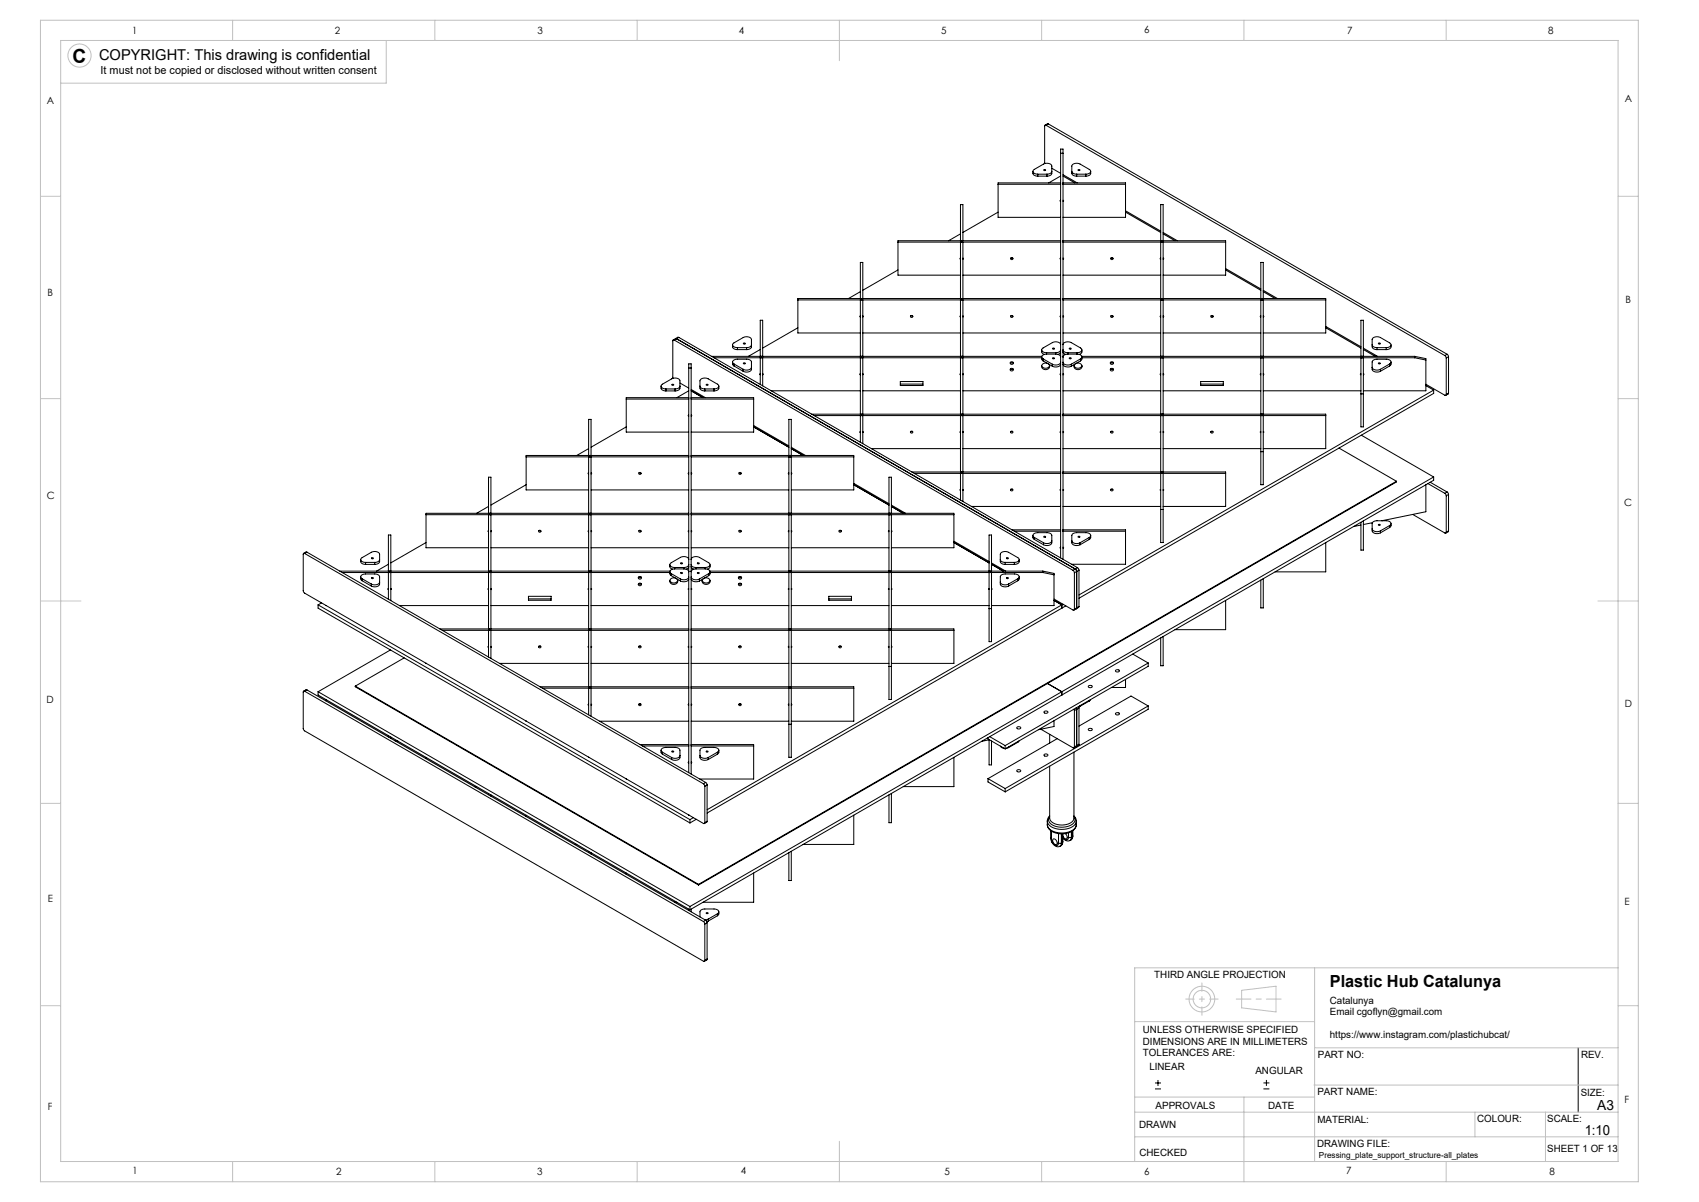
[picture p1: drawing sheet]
<svg xmlns="http://www.w3.org/2000/svg" width="420mm" height="297mm" viewBox="0 0 420 297" stroke-linecap="round" stroke-linejoin="round" font-family="sans-serif">
<g fill="none" stroke="#000" stroke-width=".25">
<path d="M258.6 31l-.3-.1-.1 .3 .1 9.2M258.6 31l98.6 56.9M259.2 30.6l-.9 .3M259.2 30.6l-.6 .4M259.2 30.6l98.5 56.9M262.2 37.9h.6M222 59.8h40.2M237.4 59.5v-8.9h.6v8.9M237.4 59.8v14M237.4 57.8l-2.9 1.7M238 59.8v14M246.7 45.5h15.5"/>
<path d="M246.7 52.4l-8.7 5M255.3 42.3v.5a1.01 1.01 0 0 0 1.2 .7M256.5 43a.83 .83 0 0 1-1.1-.9l3.1-1.7a1.2 1.2 0 0 1 1.5 .6v1.8a1.02 1.02 0 0 1-1.2 .7M256.5 43h2.3M256.5 43v.5M256.5 43.5h2.3M258 42h.5l-.3 .2zM258.8 43v.5M260 42.3a1.02 1.02 0 0 1-1.2 .7M260 41.6l2.2 1.2M262.2 49.5l-.2 .1 .2 .1M262.2 45.2h-15.5v8.5h15.5"/>
<path d="M262.2 59.5h-40.2v8.5h15.4M262.2 43.5l-3 1.7M262.8 49.5l.1 .1-.1 .1M262.8 59.5h40.2v8.5h-15.5M262.8 45.2h15.4v8.5h-15.4M262.8 45.5h15.4M262.8 59.8h40.2M262.8 43.2l3.5 2M262.8 43.5l2.9 1.7M265 42.3a1.02 1.02 0 0 0 1.2 .7M266.2 43v.5M266.2 43h2.2"/>
<path d="M266.2 43.5h2.2M266.5 42h.5l-.3 .2zM268.4 43a.83 .83 0 0 0 1.1-.9l-3.1-1.7a1.2 1.2 0 0 0-1.4 .6v1.8a1.02 1.02 0 0 0 1.2 .7M268.4 43v.5M269.6 42.3v.5a1.01 1.01 0 0 1-1.2 .7M278.2 52.1l8.7 5M278.2 52.4l8.7 5M286.9 59.5v-8.9h.6v8.9M286.9 59.8v14M287.5 59.8v14M287.5 57.5l3.5 2M287.5 57.8l3 1.7"/>
<path d="M197.2 74.1h65M212.7 78.1l-.2 .1 .2 .1M212.7 73.8v-9h.6v9M212.7 74.1v14M212.7 72.1l-2.9 1.7M213.3 78.1l.1 .1-.1 .1M213.3 74.1v14M222 66.7l-8.7 5M225.1 78h.5M237.4 78.1l-.1 .1 .1 .1M237.4 63.8l-.1 .1 .1 .1M237.4 74.1v14"/>
<path d="M238 78.1l.2 .1-.2 .1M238 63.8l.2 .1-.2 .1M238 68h24.2M238 74.1v14M249.9 78h.4M249.9 63.7h.4M262.2 78.1l-.2 .1 .2 .1M262.2 63.8l-.2 .1 .2 .1M262.2 73.8h-65v8.5h15.5M262.8 78.1l.1 .1-.1 .1M262.8 63.8l.1 .1-.1 .1M262.8 73.8h64.9v8.5h-15.4"/>
<path d="M262.8 74.1h64.9M262.8 68h24.1M274.6 78h.5M274.6 63.7h.5M286.9 78.1l-.1 .1 .1 .1M286.9 63.8l-.1 .1 .1 .1M286.9 74.1v14M287.5 78.1l.2 .1-.2 .1M287.5 63.8l.2 .1-.2 .1M287.5 74.1v14M299.4 78h.4M303 66.4l8.7 5"/>
<path d="M303 66.7l8.7 5M311.7 78.1l-.2 .1 .2 .1M311.7 73.8v-9h.6v9M311.7 74.1v14M312.3 78.1l.1 .1-.1 .1M312.3 74.1v14M312.3 71.7l3.5 2.1M312.3 72.1l2.9 1.7M154.8 98.6h15.5M163.4 95.4v.5a1.01 1.01 0 0 0 1.2 .7M164.6 96.1a.83 .83 0 0 1-1.1-1l3.1-1.7a1.2 1.2 0 0 1 1.5 .7v1.8a1.02 1.02 0 0 1-1.2 .7M164.6 96.1h2.3"/>
<path d="M164.6 96.6h2.3M164.6 96.1v.5M166.1 95l.5 .1-.3 .1zM166.7 84h-.3l-.1 .2 .1 9.3M166.7 84l98.5 56.9M166.9 96.1v.5M167 83.7l98.8 56.9M167 83.7l-.6 .3M167.8 83.4l-.8 .3M167.8 83.4l-1.1 .6M167.8 83.4l98.6 56.9M168.1 95.4a1.02 1.02 0 0 1-1.2 .7"/>
<path d="M168.1 94.6l2.2 1.3M170.3 98.3h-15.5v8.5h15.5M170.3 90.9h.6M170.3 96.6l-3 1.7M170.9 98.6h15.4M170.9 98.3h15.4v8.5h-15.4M170.9 96.2l3.5 2.1M170.9 96.6l2.9 1.7M173 95.4a1.02 1.02 0 0 0 1.2 .7M174.2 96.1v.5M174.2 96.1h2.3M174.2 96.6h2.3"/>
<path d="M174.6 95l.4 .1-.3 .1zM175.9 88.1h81.6M176.5 96.1a.83 .83 0 0 0 1.1-1l-3.1-1.7a1.2 1.2 0 0 0-1.5 .7v1.8a1.02 1.02 0 0 0 1.2 .7M176.5 96.1v.5M176.5 88.4h81M177.7 95.4v.5a1.01 1.01 0 0 1-1.2 .7M181.1 85.2v.5a1.01 1.01 0 0 0 1.2 .7M181.1 89.4v.7l.3 .3M181.4 89.9a.61 .61 0 0 1-.3-.7 .61 .61 0 0 1 .8-.4h2.7a1.1 1.1 0 0 1 1.2 .6v1.8a1.4 1.4 0 0 1-2.1 .5M181.4 89.9l2.3 1.3M181.4 89.9v.5M181.4 90.4l2.3 1.3"/>
<path d="M182.3 85.9a.83 .83 0 0 1-1.1-1l3.1-1.7a1.2 1.2 0 0 1 1.5 .7v1.8a1.02 1.02 0 0 1-1.2 .7M182.3 85.9h2.3M182.3 85.9v.5M182.3 86.4h2.3M183.7 91.2v.5M183.8 84.8l.4 .1-.3 .1zM183.8 89.7l.4 .1-.2 .1zM184.6 85.9v.5M185.8 85.2a1.02 1.02 0 0 1-1.2 .7M185.8 90.8a1.4 1.4 0 0 1-2.1 .4M187.9 92.4l-.1 .1 .1 .1M187.9 88.1v-9h.6v9"/>
<path d="M187.9 88.4v6.6M187.9 86.4l-2.9 1.7M188.5 92.4l.2 .1-.2 .1M188.5 88.4v6.9M190.7 96.6h22M197.2 81l-8.7 5M212.7 92.4l-.2 .1 .2 .1M212.7 88.4v13.9M213.3 92.4l.1 .1-.1 .1M213.3 82.3h24.1M213.3 96.6h24.1M213.3 88.4v13.9"/>
<path d="M222.6 94.3h5.6v1h-5.6zM222.6 94.9h5.6M237.4 92.4l-.1 .1 .1 .1M237.4 88.4v13.9M238 92.4l.2 .1-.2 .1M238 82.3h24.2M238 96.6h24.2M238 88.4v13.9M249.8 89.5l.3 .2 .3-.2M249.8 91.2l.3 .1 .3-.1M257.5 90.3a1.06 1.06 0 0 0 1 .7 1.06 1.06 0 0 0 1-.7M257.5 88.2l.1 .6 .3 .4"/>
<path d="M257.5 86.5l.1 .7 .6 .4M257.9 88.7l2.2 1.3M257.9 88.7v.5M257.9 89.2l2.2 1.3M258.7 87.5a.83 .83 0 0 0-1.1 1l.3 .2M258.7 87.2h2.3M258.7 87.5h2.3M258.7 87.2v.3M259 89.8a.87 .87 0 0 0-1.4 .3 .87 .87 0 0 0 .7 1.2 .83 .83 0 0 0 1-.3 .83 .83 0 0 0-.2-1.1M260.1 90v.5M260.2 88.5h.5l-.3 .2zM260.2 86.1h.5l-.3 .2z"/>
<path d="M261 87.5a1.1 1.1 0 0 1 1.2 .7M261 87.2v.3M262.2 88.1h.1M262.2 92.4l-.2 .1 .2 .1M262.2 90a1.4 1.4 0 0 1-2.1 .5M262.2 89.5a1.4 1.4 0 0 1-2.1 .5M262.2 85.2a1.4 1.4 0 0 0-2.1-.5l-2.2 1.3a.61 .61 0 0 0-.3 .7 .61 .61 0 0 0 .7 .4l.4 .1M262.2 86.5a1.02 1.02 0 0 1-1.2 .7M262.2 87l-.2 .3-.5 .3M262.8 92.4l.1 .1-.1 .1M262.8 85.2a1.4 1.4 0 0 1 2-.5l2.3 1.3a.61 .61 0 0 1 .3 .7 .61 .61 0 0 1-.7 .4l-.5 .1M262.8 86.5a1.02 1.02 0 0 0 1.2 .7"/>
<path d="M262.8 87l.1 .3 .6 .3M262.8 89.5a1.4 1.4 0 0 0 2 .5M262.8 90a1.4 1.4 0 0 0 2 .5M262.8 82.3h24.1M262.8 96.6h24.1M262.8 88.1h.1M264 87.5a1.1 1.1 0 0 0-1.2 .7M264 87.2h2.2M264 87.5h2.2M264 87.2v.3M264.3 86.1h.5l-.2 .2zM264.3 88.5h.5l-.2 .2z"/>
<path d="M264.8 90v.5M265.5 90.3a1.06 1.06 0 0 0 1 .7 1.06 1.06 0 0 0 1-.7M266 89.8a.86 .86 0 0 1 1.3 .2 .86 .86 0 0 1-.4 1.3 .87 .87 0 0 1-1.2-.2 .87 .87 0 0 1 .1-1.2M266.2 87.5a.83 .83 0 0 1 1.1 1l-.2 .2M266.2 87.2v.3M267.1 88.7l-2.3 1.3M267.1 88.7v.5M267.1 89.2l-2.3 1.3M267.4 88.1h82.3M267.4 86.5v.7l-.6 .4M267.4 88.2v.6l-.3 .4M267.4 88.4h82.3"/>
<path d="M274.5 89.5l.4 .2 .3-.2M274.5 91.2l.4 .1 .3-.1M286.9 92.4l-.1 .1 .1 .1M286.9 88.4v13.9M287.5 92.4l.2 .1-.2 .1M287.5 82.3h24.2M287.5 96.6h24.2M287.5 88.4v13.9M296.8 94.3h5.6v1h-5.6zM296.8 94.9h5.6M311.7 92.4l-.2 .1 .2 .1M311.7 88.4v13.9"/>
<path d="M312.3 92.4l.1 .1-.1 .1M312.3 96.6h24.1M312.3 88.4v13.9M327.7 80.7l8.7 5M327.7 81l8.7 5M336.4 92.4l-.1 .1 .1 .1M336.4 88.1v-9h.6v9M336.4 88.4v17.1h.6v-17.1M336.4 97.3h.6M337 92.4l.2 .1-.2 .1M337 86l3.5 2.1M337 86.4l3 1.7"/>
<path d="M339.2 90.8a1.4 1.4 0 0 0 2.1 .4M339.2 85.2a1.02 1.02 0 0 0 1.2 .7M340.4 85.9h2.3M340.4 86.4h2.3M340.4 85.9v.5M340.7 89.7l.5 .1-.2 .1zM340.7 84.8l.5 .1-.3 .1zM341.3 91.2v.5M342.7 85.9a.83 .83 0 0 0 1.1-1l-3.1-1.7a1.2 1.2 0 0 0-1.5 .7v1.8a1.02 1.02 0 0 0 1.2 .7M342.7 85.9v.5M343.5 89.9a.61 .61 0 0 0 .3-.7 .61 .61 0 0 0-.7-.4h-2.7a1.1 1.1 0 0 0-1.2 .6v1.8a1.4 1.4 0 0 0 2.1 .5M343.5 89.9v.5"/>
<path d="M343.5 89.9l-2.2 1.3M343.5 90.4l-2.2 1.3M343.9 89.4l-.1 .7-.3 .3M343.9 85.2v.5a1.01 1.01 0 0 1-1.2 .7M349.7 88.4l2.8 .6M349.7 88.1l2.8 .5v8h-15.5M349.7 88.1v.3M352.5 95l4.7 2.7h.2l.1-.2M352.5 95.3l1.9 1.1M354.4 96.4v.8l-87.7 50.6M354.4 96.4l-87.7 50.6M357.2 87.9l.3 .6"/>
<path d="M357.5 88.5v9M357.7 87.5l.4 .6M357.7 87.5l-.5 .4M358.1 97.1l-.7 .6M358.1 88.1v9M358.1 88.1l-.6 .4M358.1 97.1l-.6 .4M130.1 112.9h40.2M130.1 119.8l-8.7 5M145.5 116.9l-.1 .1 .1 .1M145.5 112.5v-8.9h.6v8.9M145.5 112.9v13.9"/>
<path d="M145.5 110.9l-2.9 1.6M146.1 116.9l.2 .1-.2 .1M146.1 112.9v13.9M154.8 105.5l-8.7 5M158 116.8h.4M170.3 116.9l-.2 .1 .2 .1M170.3 102.6l-.2 .1 .2 .1M170.3 112.5h-40.2v8.6h15.4M170.9 116.9l.1 .1-.1 .1M170.9 102.6l.1 .1-.1 .1M170.9 112.9h40.2M170.9 112.5h40.2v8.6h-15.5"/>
<path d="M182.7 116.8h.4M186.3 105.2l8.7 5M186.3 105.5l8.7 5M195 116.9l-.1 .1 .1 .1M195 112.5v-8.9h.6v8.9M195 112.9v13.9M195.6 116.9l.2 .1-.2 .1M195.6 112.9v13.9M195.6 110.5l3.5 2M195.6 110.9l2.9 1.6M200.7 102.3h61.5M201.3 102.7h60.9"/>
<path d="M211.1 119.4l8.7 5.1M211.1 119.8l8.7 5M212.7 106.6l-.2 .2 .2 .1M212.7 102.7v6.6M213.3 106.6l.1 .2-.1 .1M213.3 102.7v6.9M215.4 110.9h22M225.1 106.6h.5M225.4 116.6h36.8M226 117h36.2M237.4 106.6l-.1 .2 .1 .1M237.4 102.7v13.9"/>
<path d="M237.4 117v6.6M238 106.6l.2 .2-.2 .1M238 110.9h24.2M238 102.7v13.9M238 117v6.9M249.9 106.6h.4M262.2 106.6l-.2 .2 .2 .1M262.8 106.6l.1 .2-.1 .1M262.8 102.7h64.9M262.8 102.3h64.9v8.6h-15.4M262.8 110.9h24.1M262.8 117h40.2"/>
<path d="M262.8 116.6h40.2v8.5h-15.5M274.6 106.6h.5M286.9 106.6l-.1 .2 .1 .1M286.9 117v17.1h.6v-17.1M286.9 102.7v13.9M287.5 106.6l.2 .2-.2 .1M287.5 110.9h24.2M287.5 102.7v13.9M299.4 106.6h.4M311.7 106.6l-.2 .2 .2 .1M311.7 102.7v17.1h.6v-17.1M311.7 111.6h.6"/>
<path d="M312.3 106.6l.1 .2-.1 .1M331 110.7l14.2 8.2M336.5 107.5l17.9 10.4M345.2 118.9l-172.5 99.6M345.2 118.9v.2l-172.5 99.6M352.5 119.8v6.6l-10.9 2.3M353 119.5l4.2 2.4M353.6 119.2l4.1 2.4M354.4 117.9l-91.9 53M354.4 117.9v.8l-91.9 53M75.3 136.8l-.2-.1-.1 .3v8.9l.3 .7 98.6 56.9h.2l.1-.2M75.3 136.8l98.6 56.9"/>
<path d="M75.9 136.4l-.8 .3M75.9 136.4l-.6 .4M75.9 136.4l98.5 56.9M89.2 138.3v.5a1.01 1.01 0 0 0 1.2 .7M90.4 139a.83 .83 0 0 1-1.1-1l3.1-1.7a1.2 1.2 0 0 1 1.4 .7v1.8a1.02 1.02 0 0 1-1.2 .7M90.4 139h2.2M90.4 139v.5M90.4 139.5h2.2M91.8 137.9h.5l-.2 .2zM92.6 139v.5M93.8 138.3a1.02 1.02 0 0 1-1.2 .7M96 139.4l-2.9 1.7"/>
<path d="M105.3 127.2h65M105.3 134.1l-8.7 5M120.8 131.1l-.2 .2 .2 .1M120.8 126.8v-8.9h.6v8.9M120.8 127.2v13.9M120.8 125.1l-3 1.7M121.4 131.1l.1 .1-.1 .2M121.4 135.3h24.1M121.4 127.2v13.9M133.2 131.1h.4M145.5 131.1l-.1 .2 .1 .1M145.5 127.2v13.9"/>
<path d="M146.1 131.1l.2 .1-.2 .2M146.1 135.3h24.2M146.1 121.1h24.2M146.1 127.2v13.9M158 131.1h.4M165.6 139.5v.7l.7 .4M168.3 139.1l.4 .1-.2 .1zM170.3 131.1l-.2 .2 .2 .1M170.3 138.2a1.4 1.4 0 0 0-2.1-.5l-2.3 1.3a.61 .61 0 0 0-.3 .8 .61 .61 0 0 0 .8 .4h.4M170.3 139.5a1.02 1.02 0 0 1-1.2 .7M170.3 126.8h-65v8.5h15.5M170.9 131.1l.1 .2-.1 .1"/>
<path d="M170.9 138.2a1.4 1.4 0 0 1 2-.5l2.3 1.3a.61 .61 0 0 1 .3 .8 .61 .61 0 0 1-.7 .4h-.5M170.9 139.5a1.02 1.02 0 0 0 1.2 .7M170.9 127.2h64.9M170.9 126.8h64.9v8.5h-15.4M170.9 135.3h24.1M170.9 121.1h24.1M172.4 139.1l.5 .1-.4 .1zM175.5 139.5v.7l-.6 .4M182.7 131.1h.4M195 131.1l-.1 .1 .1 .2M195 127.2v13.9M195.6 131.1l.2 .1-.2 .2"/>
<path d="M195.6 135.3h24.2M195.6 127.2v13.9M207.5 131.1h.4M219.8 131.1l-.2 .1 .2 .2M219.8 126.8v-8.9h.6v8.9M219.8 127.2v13.9M220.4 131.1l.1 .1-.1 .2M220.4 127.2v13.9M220.4 124.8l3.5 2M220.4 125.1l2.9 1.7M235.8 133.7l8.7 5.1M235.8 134.1l8.7 5"/>
<path d="M237.4 120.9l-.1 .2 .1 .1M238 120.9l.2 .2-.2 .1M240.2 125.1h22M245.1 139.1l3.5 2M245.1 139.4l2.9 1.7M247.3 138.3a1.02 1.02 0 0 0 1.2 .7M248.5 139v.5M248.5 139h2.2M248.5 139.5h2.2M248.8 137.9h.5l-.3 .2zM249.9 120.9h.4M250.2 130.9h12"/>
<path d="M250.7 139a.83 .83 0 0 0 1.1-1l-3-1.7a1.2 1.2 0 0 0-1.5 .7v1.8a1.02 1.02 0 0 0 1.2 .7M250.7 139v.5M250.8 131.3h11.4M251.9 138.3v.5a1.01 1.01 0 0 1-1.2 .7M255.3 132.3l.1 .7 .3 .3M255.7 132.8a.61 .61 0 0 1-.3-.8 .61 .61 0 0 1 .7-.3l2.7-.1a1.1 1.1 0 0 1 1.2 .7v1.8a1.4 1.4 0 0 1-2 .5M255.7 132.8l2.3 1.3M255.7 132.8v.5M255.7 133.3l2.3 1.3M258 134.1v.5M258 132.6h.5l-.3 .2zM260 133.6a1.4 1.4 0 0 1-2 .5"/>
<path d="M262.2 120.9l-.2 .2 .2 .1M262.2 135.2l-.2 .1 .2 .2M262.2 137.9v-101.1h.6v101.4M262.8 120.9l.1 .2-.1 .1M262.8 135.2l.1 .1-.1 .2M262.8 125.1h24.1M262.8 131.3h15.4M262.8 130.9h15.4v8.5h-13.3M265 133.6a1.4 1.4 0 0 0 2 .5M266.5 132.6h.5l-.3 .2zM267 134.1v.5M269.3 132.8a.61 .61 0 0 0 .3-.8 .61 .61 0 0 0-.8-.3l-2.6-.1a1.1 1.1 0 0 0-1.2 .7v1.8a1.4 1.4 0 0 0 2 .5"/>
<path d="M269.3 132.8l-2.3 1.3M269.3 132.8v.5M269.3 133.3l-2.3 1.3M269.6 132.3v.7l-.3 .3M274.6 120.9h.5M286.9 120.9l-.1 .1 .1 .2M286.9 125.9h.6M287.5 120.9l.2 .2-.2 .1M327.7 134.1v7.2h-12.5M336.4 129.7l-1.8 .4M337 128.7v7.2h-.6v-6.9M339.2 130.7a1.4 1.4 0 0 0 2.1 .5"/>
<path d="M339.3 129.2l-2.3 .4M341.3 131.2v.5M343.5 129.9a.61 .61 0 0 0 .3-.8 .61 .61 0 0 0-.7-.4h-2.7a1.1 1.1 0 0 0-1.2 .7v1.8a1.4 1.4 0 0 0 2.1 .5M343.5 129.9l-2.2 1.3M343.5 129.9v.4M343.5 130.3l-2.2 1.4M343.9 129.4l-.1 .6-.3 .3M349.2 127.1l8 4.6h.2l.1-.2M357.2 121.9l.3 .6M357.5 122.5v9M357.7 121.6l.4 .6M357.7 121.6l-.5 .3"/>
<path d="M358.1 131.2l-.7 .5M358.1 122.2l-.6 .3M358.1 131.2l-.6 .3M358.1 122.2v9M78.6 149.5v.8l92 53M78.6 149.5l92 53M79.5 149l-.9 .5M80.6 149.6h.1M84 141.1h81.6M84.6 141.5h81M89.2 142.5v.7l.3 .3M89.5 143a.61 .61 0 0 1-.3-.8 .61 .61 0 0 1 .7-.3l2.7-.1a1.1 1.1 0 0 1 1.2 .7v1.8a1.4 1.4 0 0 1-2 .5"/>
<path d="M89.5 143l2.3 1.3M89.5 143v.5M89.5 143.5l2.3 1.3M91.8 144.3v.5M91.8 142.8h.5l-.2 .2zM93.8 143.8a1.4 1.4 0 0 1-2 .5M96 145.4l-.1 .1 .1 .2M96 141.1v-8.9h.6v8.9M96 141.5v6.6M96 158.5h.1M96.6 145.4l.2 .1-.2 .2M96.6 141.5v6.9"/>
<path d="M98.7 149.6h22.1M108.7 155.4h61.6M109.3 155.8h61M120.8 159.7l-.2 .1 .2 .2M120.8 145.4l-.2 .1 .2 .2M120.8 141.5v13.9M120.8 155.8v6.5M121.4 159.7l.1 .1-.1 .2M121.4 145.4l.1 .1-.1 .2M121.4 149.6h24.1M121.4 141.5v13.9M121.4 155.8v6.9"/>
<path d="M130.6 147.3h5.6v1h-5.6zM130.6 148h5.6M133.2 159.7h.4M145.5 159.7l-.1 .1 .1 .2M145.5 145.4l-.1 .1 .1 .2M145.5 141.5v13.9M145.5 155.8v13.9M146.1 159.7l.2 .1-.2 .2M146.1 145.4l.2 .1-.2 .2M146.1 149.6h24.2M146.1 141.5v13.9M146.1 155.8v13.9"/>
<path d="M157.8 142.6l.4 .2 .3-.2M157.8 144.2l.4 .2 .3-.2M158 159.7h.4M165.6 143.4a1.06 1.06 0 0 0 1 .7 1.06 1.06 0 0 0 .9-.7M165.6 141.3v.6l.3 .3M165.9 141.7l2.3 1.4M165.9 141.7v.5M165.9 142.2l2.3 1.3M166.8 140.6a.83 .83 0 0 0-1.1 .9l.2 .2M166.8 140.6h2.3M166.8 140.2h2.3M166.8 140.2v.4"/>
<path d="M167 142.9a.86 .86 0 0 0-1.2 .2 .86 .86 0 0 0 .3 1.2 .87 .87 0 0 0 1.2-.2 .87 .87 0 0 0-.1-1.1M168.2 143.1v.4M168.3 141.5l.4 .1-.2 .1zM169.1 140.6a1.1 1.1 0 0 1 1.2 .7M169.1 140.2v.4M170.2 141.1h.1M170.3 159.7l-.2 .2 .2 .1M170.3 145.4l-.2 .1 .2 .2M170.3 142.6a1.4 1.4 0 0 1-2.1 .5M170.3 143.1a1.4 1.4 0 0 1-2.1 .4M170.3 140l-.2 .4-.5 .2M170.9 159.7l.1 .2-.1 .1"/>
<path d="M170.9 145.4l.1 .2-.1 .1M170.9 140l.1 .4 .5 .2M170.9 142.6a1.4 1.4 0 0 0 2 .5M170.9 143.1a1.4 1.4 0 0 0 2 .4M170.9 155.4h64.9v8.5h-15.4M170.9 155.8h64.9M170.9 149.6h24.1M170.9 141.1h.1M172.1 140.6a1.1 1.1 0 0 0-1.2 .7M172.1 140.6h2.2M172.1 140.2h2.2M172.1 140.2v.4"/>
<path d="M172.4 141.5l.5 .1-.3 .1zM172.9 143.1v.4M173.6 143.4a1.06 1.06 0 0 0 1 .7 1.06 1.06 0 0 0 .9-.7M174.1 142.9a.87 .87 0 0 1 1.3 .3 .87 .87 0 0 1-.7 1.2 .83 .83 0 0 1-1-.4 .83 .83 0 0 1 .2-1M174.3 140.6a.83 .83 0 0 1 1.1 .9l-.2 .2M174.3 140.2v.4M175.2 141.7l-2.3 1.4M175.2 141.7v.5M175.2 142.2l-2.3 1.3M175.5 141.1h82.3M175.5 141.3v.6l-.3 .3M175.5 141.5h82.3"/>
<path d="M182.6 142.6l.3 .2 .4-.2M182.6 144.2l.3 .2 .4-.2M182.7 159.7h.4M195 159.7l-.1 .1 .1 .2M195 145.4l-.1 .1 .1 .2M195 141.5v13.9M195 155.8v13.9M195.6 159.7l.2 .1-.2 .2M195.6 145.4l.2 .1-.2 .2M195.6 149.6h24.2M195.6 141.5v13.9M195.6 155.8v13.9"/>
<path d="M204.9 147.3h5.6v1h-5.6zM204.9 148h5.6M207.5 159.7h.4M219.8 159.7l-.2 .1 .2 .2M219.8 145.4l-.2 .1 .2 .2M219.8 155.8v17h.6v-17M219.8 141.5v13.9M220.4 159.7l.1 .1-.1 .2M220.4 145.4l.1 .1-.1 .2M220.4 149.6h24.1M220.4 141.5v13.9M244.5 145.4l-.1 .1 .1 .2"/>
<path d="M244.5 141.5v17h.6v-17M244.5 141.1v-8.9h.6v8.9M244.5 150.4h.6M245.1 145.4l.2 .1-.2 .2M247.3 143.8a1.4 1.4 0 0 0 2 .5M248.8 142.8h.5l-.3 .2zM249.3 144.3v.5M251.6 143a.61 .61 0 0 0 .3-.8 .61 .61 0 0 0-.7-.3l-2.7-.1a1.1 1.1 0 0 0-1.2 .7v1.8a1.4 1.4 0 0 0 2 .5M251.6 143l-2.3 1.3M251.6 143v.5M251.6 143.5l-2.3 1.3M251.9 142.5v.7l-.3 .3"/>
<path d="M257.8 141.5l2.8 .5M257.8 141.1l2.8 .6v7.9h-15.5M257.8 141.1v.4M260.6 148l4.6 2.7h.3l.1-.2M260.6 148.3l1.9 1.2M262.5 149.5v.8M262.5 149.5l-87.7 50.6M262.5 150.3l-87.7 50.6M262.8 149.3l-.3 .2M263.5 149.7l-1 .6M265.2 140.9l.4 .6M265.6 141.5v9"/>
<path d="M265.8 140.6l.4 .6M265.8 140.6l-.6 .3M266.1 150.4l-.6 .3M266.2 150.2l-.1 .2M266.2 141.2v9M266.2 141.2l-.6 .3M266.2 150.2l-.6 .3M266.4 140.3l.3 .6M266.4 140.3l-.6 .3M266.7 149.9l-.6 .5M266.7 140.9v9M266.7 140.9l-.5 .3"/>
<path d="M266.7 149.9l-.5 .3M287.5 157.3v7.2h-.6v-6.9M303 148.4v7.2h-12.5M312.3 143v7.2h-.6v-6.9M75.3 170.8h-.2l-.1 .2v9l.3 .6 98.6 56.9h.2l.1-.2M75.3 170.8l98.6 56.9M75.9 170.5l-.8 .3M75.9 170.5l-.6 .3M75.9 170.5l98.5 56.9M78.6 170.9v.8l92 53.1M78.6 170.9l92 53.1M80.6 172.9v.3"/>
<path d="M87.8 169.5l84.9 49M87.8 169.5v.2l84.9 49M96.5 160.6l-17.9 10.3M99.9 162.6l-12.1 6.9M105.3 163.9h.1M120.8 172.8h.1M123.5 163.9h22M130.1 178.2h.1M133.5 169.7h36.8M134.1 170h36.2M145.5 174l-.1 .1 .1 .1M145.5 170v6.6"/>
<path d="M146.1 174l.2 .1-.2 .1M146.1 163.9h24.2M146.1 170v7M148.2 178.2h22.1M158 173.9h.4M170.3 174l-.2 .1 .2 .1M170.9 174l.1 .1-.1 .1M170.9 163.9h24.1M170.9 169.7h40.2v8.5h-15.5M170.9 170h40.2M170.9 178.2h24.1M182.7 173.9h.4"/>
<path d="M195 174l-.1 .1 .1 .1M195 170v17.1h.6v-17.1M195 179h.6M195.6 174l.2 .1-.2 .1M195.6 163.9h24.2M219.8 164.7h.6M251.4 179.7l.2-.1a.35 .35 0 0 1 .6-.1 .35 .35 0 0 1-.1 .6h-.1a.38 .38 0 0 1-.4 0 .38 .38 0 0 1-.2-.4zM258.1 175.8l.2-.1a.35 .35 0 0 1 .6 0 .35 .35 0 0 1-.1 .5h-.1a.38 .38 0 0 1-.4 0 .38 .38 0 0 1-.2-.4zM258.9 168.9l3.6 2M260.6 178.1v1.4l-3.9 .8M262.5 170.9v.8M262.5 171.7l-91.9 53.1"/>
<path d="M262.5 170.9l-91.9 53.1M265.5 175.2l.1 .4M265.6 175.6v9M266.1 174.9l.1 .3M266.2 175.2v9M266.2 175.2l-.6 .4M266.6 174.6l.1 .3M266.7 174.9l-.5 .3M266.7 174.9v9M267 174.5l-.3 .2M267 174.4v.1M269.1 169.5l.3-.1a.34 .34 0 0 1 .5 0 .34 .34 0 0 1-.2 .5 .43 .43 0 0 1-.4 0 .43 .43 0 0 1-.2-.4z"/>
<path d="M269.3 173.2l-2.3 1.3M269.3 173v.2M269.6 172.9l-.3 .3M275.8 165.6l.3-.1a.34 .34 0 0 1 .5 0 .34 .34 0 0 1-.1 .5 .43 .43 0 0 1-.5 0 .43 .43 0 0 1-.2-.4zM275.8 176.2l.3-.1a.34 .34 0 0 1 .5 0 .34 .34 0 0 1-.1 .5 .43 .43 0 0 1-.5 0 .43 .43 0 0 1-.2-.4zM278.2 167.9v2h-3.4M280 161.6l3.8 2.2M283.8 174.4l-35.3 20.4M283.8 163.8l-35.3 20.4M283.8 163.8v.8l-35.3 20.4M283.8 174.4v.9l-35.3 20.4M283.8 174.4l-4.2-2.4-12.9 7.4"/>
<path d="M96 181.8v.3M96.6 182.1v.3M97.6 183l.8 .2M105.3 187.1v.4M117.3 194.4h.5M120.8 196.1v.3M121.4 196.4v.3M145.5 187.1h.1M154.8 192.5h.1M158.2 184h12.1M158.8 184.3h11.5M163.4 185.4l.1 .6 .3 .4"/>
<path d="M163.8 185.9a.61 .61 0 0 1-.3-.8 .61 .61 0 0 1 .7-.4h2.7a1.1 1.1 0 0 1 1.2 .7v1.8a1.4 1.4 0 0 1-2.1 .5M163.8 185.9l2.2 1.3M163.8 185.9v.5M163.8 186.4l2.2 1.3M166 187.2v.5M166.1 185.7h.5l-.3 .1zM168.1 186.7a1.4 1.4 0 0 1-2.1 .5M170.3 188.3l-.2 .1 .2 .1M170.3 190.9v-101h.6v101.4M170.9 188.3l.1 .1-.1 .1M170.9 184h15.4v8.5h-13.3M170.9 184.3h15.4"/>
<path d="M173 186.7a1.4 1.4 0 0 0 2.1 .5M173.9 193.7l.3 .6M174.2 194.3v9M174.4 193.3l.4 .6M174.4 193.3l-.5 .4M174.6 185.7h.4l-.2 .1zM174.8 193.9v9M174.8 193.9l-.6 .4M175.1 187.2v.5M177.3 185.9a.61 .61 0 0 0 .4-.8 .61 .61 0 0 0-.8-.4h-2.7a1.1 1.1 0 0 0-1.2 .7v1.8a1.4 1.4 0 0 0 2.1 .5M177.3 185.9l-2.2 1.3M177.3 185.9v.5"/>
<path d="M177.3 186.4l-2.2 1.3M177.7 185.4v.6l-.4 .4M220.4 196.1v7.2h-.6v-6.9M235.8 187.1v7.3h-12.5M244.2 182.3v.3l4.3 2.4M244.2 192.4v.8l4.3 2.5M244.2 192.4l4.3 2.4M244.5 182.7v6.3h.6v-5.9M244.5 182.8l-1.8 .4M244.7 182l3.8 2.2M247.3 184.4l.3 .3 .6 .2M248.5 184.2v.8"/>
<path d="M248.5 194.8v.9M249.3 184.7l-.6 .2M249.3 184.6v.1M251.4 190.3l.2-.1a.35 .35 0 0 1 .6 0 .35 .35 0 0 1-.1 .5h-.1a.38 .38 0 0 1-.4 0 .38 .38 0 0 1-.2-.4zM251.6 183.2v.2M251.6 183.4l-2.3 1.3M251.9 183.1l-.3 .3M257.3 180.2l7.9 4.6h.3l.1-.2M258.1 186.4l.2-.1a.35 .35 0 0 1 .6 0 .35 .35 0 0 1-.1 .5l-.1 .1a.38 .38 0 0 1-.4-.1 .38 .38 0 0 1-.2-.4zM259.5 181.4v2.2M261.4 182.5l-17.2 9.9M265.5 185.8v16.3a2.73 2.73 0 0 1-3.3 1.7h-.6a2.17 2.17 0 0 1-2.1-1.7v-12.8"/>
<path d="M266.1 184.5l-.6 .3M266.2 184.2l-.1 .3M266.2 184.2l-.6 .4M266.7 183.9l-.6 .6M266.7 183.9l-.5 .3M269.1 180.1l.3-.1a.34 .34 0 0 1 .5 0 .34 .34 0 0 1-.2 .5 .43 .43 0 0 1-.4 0 .43 .43 0 0 1-.2-.4zM130.1 201.4v.4M142 208.7h.6M145.5 210.3v.4M146.1 210.7v.3M154.8 215.7v.3M170.3 201.4h.1"/>
<path d="M170.6 202.5v.8M171.4 202l-.8 .5M172.1 202.4l-1.5 .9M172.7 218.5v.2M174.8 202.9l-.7 .6M174.8 202.9l-.6 .4M186.3 215.7v7.2h-12.5M195.6 210.3v7.3h-.6v-6.9M211.1 201.4v7.3h-12.6M258.9 202.9a2.99 2.99 0 0 0 3.4 2 3.4 3.4 0 0 0 3.8-2v.9M258.9 203.8a2.99 2.99 0 0 0 3.4 2 3.4 3.4 0 0 0 3.8-2M258.9 202.9v.9"/>
<path d="M259.5 201.6l-.5 .7-.1 .6M259.5 201.7a1.55 1.55 0 0 0 1.2 2.4 4.3 4.3 0 0 0 5-1.1l.1-.6-.3-.7M259.8 207.1l.1 .2M259.8 205.2v1.9M259.8 207.1a1.94 1.94 0 0 0 2.2 2M259.9 207.3a1.48 1.48 0 0 0 1.5 1.6l.3-.6M259.9 205.4v1.9M260.3 207.4a.8 .8 0 0 1 .9 .4 .8 .8 0 0 1-.1 .9l-.7-.5zM261.7 208.3h.7M261.7 206v2.3M262.2 209l-.2 .1M262.4 208.3l-.4 .8"/>
<path d="M262.4 206v2.3M262.6 208.2l-.4 .8M262.6 208.2l-.2 .1M262.6 206v2.2M262.7 208l-.1 .7-.4 .3M262.7 207l1 .7h.8M262.7 208l-.1 .2M262.7 206v2M263.3 206l.2 .1a.62 .62 0 0 1 .4 .7 .62 .62 0 0 1-.5 .5l-.7-.8M264.1 206.9h.8M264.1 206.9a.62 .62 0 0 1-.5 .6 .62 .62 0 0 1-.7-.4l-.2-.2M264.1 205.8v1.1"/>
<path d="M264.7 207.6l-.2 .1M264.9 206.9l-.4 .8M264.9 205.5v1.4M265.1 206.8l-.4 .8M265.1 206.8l-.2 .1M265.1 205.4v1.4M265.2 206.6l-.2 .6-.3 .4M265.2 206.6l-.1 .2M265.2 205.2v1.4M265.5 201.6l.4 .6 .2 .7M266.1 203.8a3.2 3.2 0 0 1-3.8 2.2 3.1 3.1 0 0 1-3.4-2.2M166.8 222.9h.5"/>
<path d="M170.3 224.6v.4M170.6 224v.8M170.9 224.6v.7M173.9 227.7l.3 .6M174.2 228.3v9M174.4 227.4l.4 .6M174.4 227.4l-.5 .3M174.8 237l-.7 .5M174.8 228l-.6 .3M174.8 228v9M174.8 237l-.6 .3M175.1 227.1l-.8 .2"/>
<path d="M175.1 227.6l-.4 .1M175.1 227.1v.5M177.3 225.8a.61 .61 0 0 0 .4-.8 .61 .61 0 0 0-.8-.4h-2.7a1.1 1.1 0 0 0-1.2 .7v1.3M177.3 225.8v.5M177.3 225.8l-2.2 1.3M177.3 226.3l-2.2 1.3M177.7 225.3v.7l-.4 .3M390.1 258.9v15.9M285.5 269.1h1.5M285.5 267.6h1.5M286.3 266.9v1.4M312.3 269.1h1.5"/>
<path d="M312.3 267.6h1.5M313.1 266.8v1.5"/>
<circle cx="225.4" cy="78.2" r=".27"/>
<circle cx="250.1" cy="78.2" r=".27"/>
<circle cx="250.1" cy="63.9" r=".27"/>
<circle cx="274.9" cy="78.2" r=".27"/>
<circle cx="274.9" cy="63.9" r=".27"/>
<circle cx="299.6" cy="78.2" r=".27"/>
<circle cx="250.1" cy="89.7" r=".37"/>
<circle cx="250.1" cy="91.3" r=".37"/>
<circle cx="274.9" cy="89.7" r=".37"/>
<circle cx="274.9" cy="91.3" r=".37"/>
<circle cx="158.2" cy="117" r=".28"/>
<circle cx="183" cy="117" r=".28"/>
<circle cx="225.3" cy="106.8" r=".27"/>
<circle cx="250.1" cy="106.8" r=".27"/>
<circle cx="274.8" cy="106.8" r=".27"/>
<circle cx="299.6" cy="106.8" r=".28"/>
<circle cx="133.5" cy="131.3" r=".28"/>
<circle cx="158.2" cy="131.3" r=".28"/>
<circle cx="183" cy="131.3" r=".28"/>
<circle cx="207.7" cy="131.3" r=".28"/>
<circle cx="250.1" cy="121.1" r=".27"/>
<circle cx="274.8" cy="121.1" r=".27"/>
<circle cx="341" cy="129.7" r=".21"/>
<circle cx="133.4" cy="159.8" r=".28"/>
<circle cx="158.2" cy="142.8" r=".37"/>
<circle cx="158.2" cy="144.4" r=".37"/>
<circle cx="158.2" cy="159.8" r=".28"/>
<circle cx="182.9" cy="142.8" r=".37"/>
<circle cx="182.9" cy="144.4" r=".37"/>
<circle cx="182.9" cy="159.8" r=".27"/>
<circle cx="207.7" cy="159.8" r=".27"/>
<circle cx="158.2" cy="174.1" r=".28"/>
<circle cx="182.9" cy="174.1" r=".27"/>
<circle cx="174.8" cy="225.7" r=".21"/>
</g>
<g fill="none" stroke="#c0c0c0" stroke-width=".25">
<path d="M10 5h395v287h-395zM15 10h385v277h-385zM57.5 5v5M95.5 10v10.5h-80.5M107.5 5v5M157.5 5v5M207.5 5v10M257.5 5v5M307.5 5v5M357.5 5v5M10 48.5h5M400 48.5h5"/>
<path d="M10 98.5h5M400 98.5h5M10 148.5h10M395 148.5h10M10 198.5h5M400 198.5h5M325 239.1v47.9M400 239.1h-119.5v47.9M10 248.5h5M280.5 252.4h44.5M306.9 244.7l8.5-1v6.3l-8.5-1zM325 258.9h75"/>
<path d="M400 248.5h5M280.5 274.8h119.5M280.5 271.1h44.5M307.5 271.1v20.9M324.8 268.1h75.2M364.6 274.8v6.1M382 274.8v12.2M57.5 287v5M107.5 287v5M157.5 287v5M207.5 282v10M257.5 287v5"/>
<path d="M280.5 280.9h119.5M357.5 287v5"/>
<circle cx="19.7" cy="13.7" r="2.86"/>
<circle cx="297.1" cy="246.9" r="2.17"/>
<circle cx="297.1" cy="246.9" r="3.2"/>
</g>
<path d="M293.1 246.9h8M297.1 250.9v-8" fill="none" stroke="#c0c0c0" stroke-width=".25" stroke-dasharray="15.2 1.3 1.3 1.3" stroke-dashoffset="13.1"/>
<path d="M305.6 246.9h11.1" fill="none" stroke="#c0c0c0" stroke-width=".25" stroke-dasharray="15.2 1.3 1.3 1.3" stroke-dashoffset="11.6"/>
<text font-size="4.8" x="17.9" y="15.5">C</text>
<text font-size="4.1" x="328.7" y="244">Plastic Hub Catalunya</text>
<text font-size="3.7" x="24.5" y="14.8">COPYRIGHT: This drawing is confidential</text>
<g font-size="3.4">
<text x="394.8" y="274.2">A3</text>
<text x="391.7" y="280.4">1:10</text>
</g>
<text font-size="2.7" x="24.9" y="18.4">It must not be copied or disclosed without written consent</text>
<g font-size="2.5">
<text x="32.7" y="8.3">1</text>
<text x="82.7" y="8.3">2</text>
<text x="132.9" y="8.3">3</text>
<text x="182.7" y="8.3">4</text>
<text x="232.7" y="8.3">5</text>
<text x="282.8" y="8.3">6</text>
<text x="333" y="8.4">7</text>
<text x="382.8" y="8.3">8</text>
<text x="11.6" y="25.7">A</text>
<text x="401.7" y="25.3">A</text>
<text x="11.8" y="73">B</text>
<text x="401.8" y="75">B</text>
<text x="11.6" y="123.2">C</text>
<text x="401.5" y="125">C</text>
<text x="11.5" y="173.7">D</text>
<text x="401.6" y="174.6">D</text>
<text x="11.8" y="223">E</text>
<text x="401.6" y="223.7">E</text>
<text x="285.3" y="241.8">THIRD ANGLE PROJECTION</text>
<text x="328.7" y="248">Catalunya</text>
<text x="328.7" y="250.8">Email cgoflyn@gmail.com</text>
<text x="282.5" y="255.3">UNLESS OTHERWISE SPECIFIED</text>
<text x="328.7" y="256.4">https://www.instagram.com/plastichubcat/</text>
<text x="282.5" y="258.1">DIMENSIONS ARE IN MILLIMETERS</text>
<text x="282.5" y="260.9">TOLERANCES ARE:</text>
<text x="325.8" y="261.3">PART NO:</text>
<text x="390.8" y="261.4">REV.</text>
<text x="284.1" y="264.5">LINEAR</text>
<text x="310.3" y="265.3">ANGULAR</text>
<text x="11.8" y="274.3">F</text>
<text x="285.7" y="274.1">APPROVALS</text>
<text x="313.5" y="274">DATE</text>
<text x="325.7" y="270.5">PART NAME:</text>
<text x="390.8" y="270.7">SIZE:</text>
<text x="401.6" y="272.7">F</text>
<text x="281.6" y="278.8">DRAWN</text>
<text x="325.7" y="277.5">MATERIAL:</text>
<text x="365.2" y="277.3">COLOUR:</text>
<text x="382.5" y="277.2">SCALE:</text>
<text x="281.7" y="285.5">CHECKED</text>
<text x="325.6" y="283.5">DRAWING FILE:</text>
<text x="382.5" y="284.8">SHEET 1 OF 13</text>
<text x="32.8" y="290.2">1</text>
<text x="83.1" y="290.3">2</text>
<text x="132.8" y="290.3">3</text>
<text x="183.1" y="290.2">4</text>
<text x="233.5" y="290.2">5</text>
<text x="282.9" y="290.3">6</text>
<text x="332.8" y="290.2">7</text>
<text x="383" y="290.3">8</text>
</g>
<text font-size="2.1" x="326" y="286.2">Pressing_plate_support_structure-all_plates</text>
</svg>
